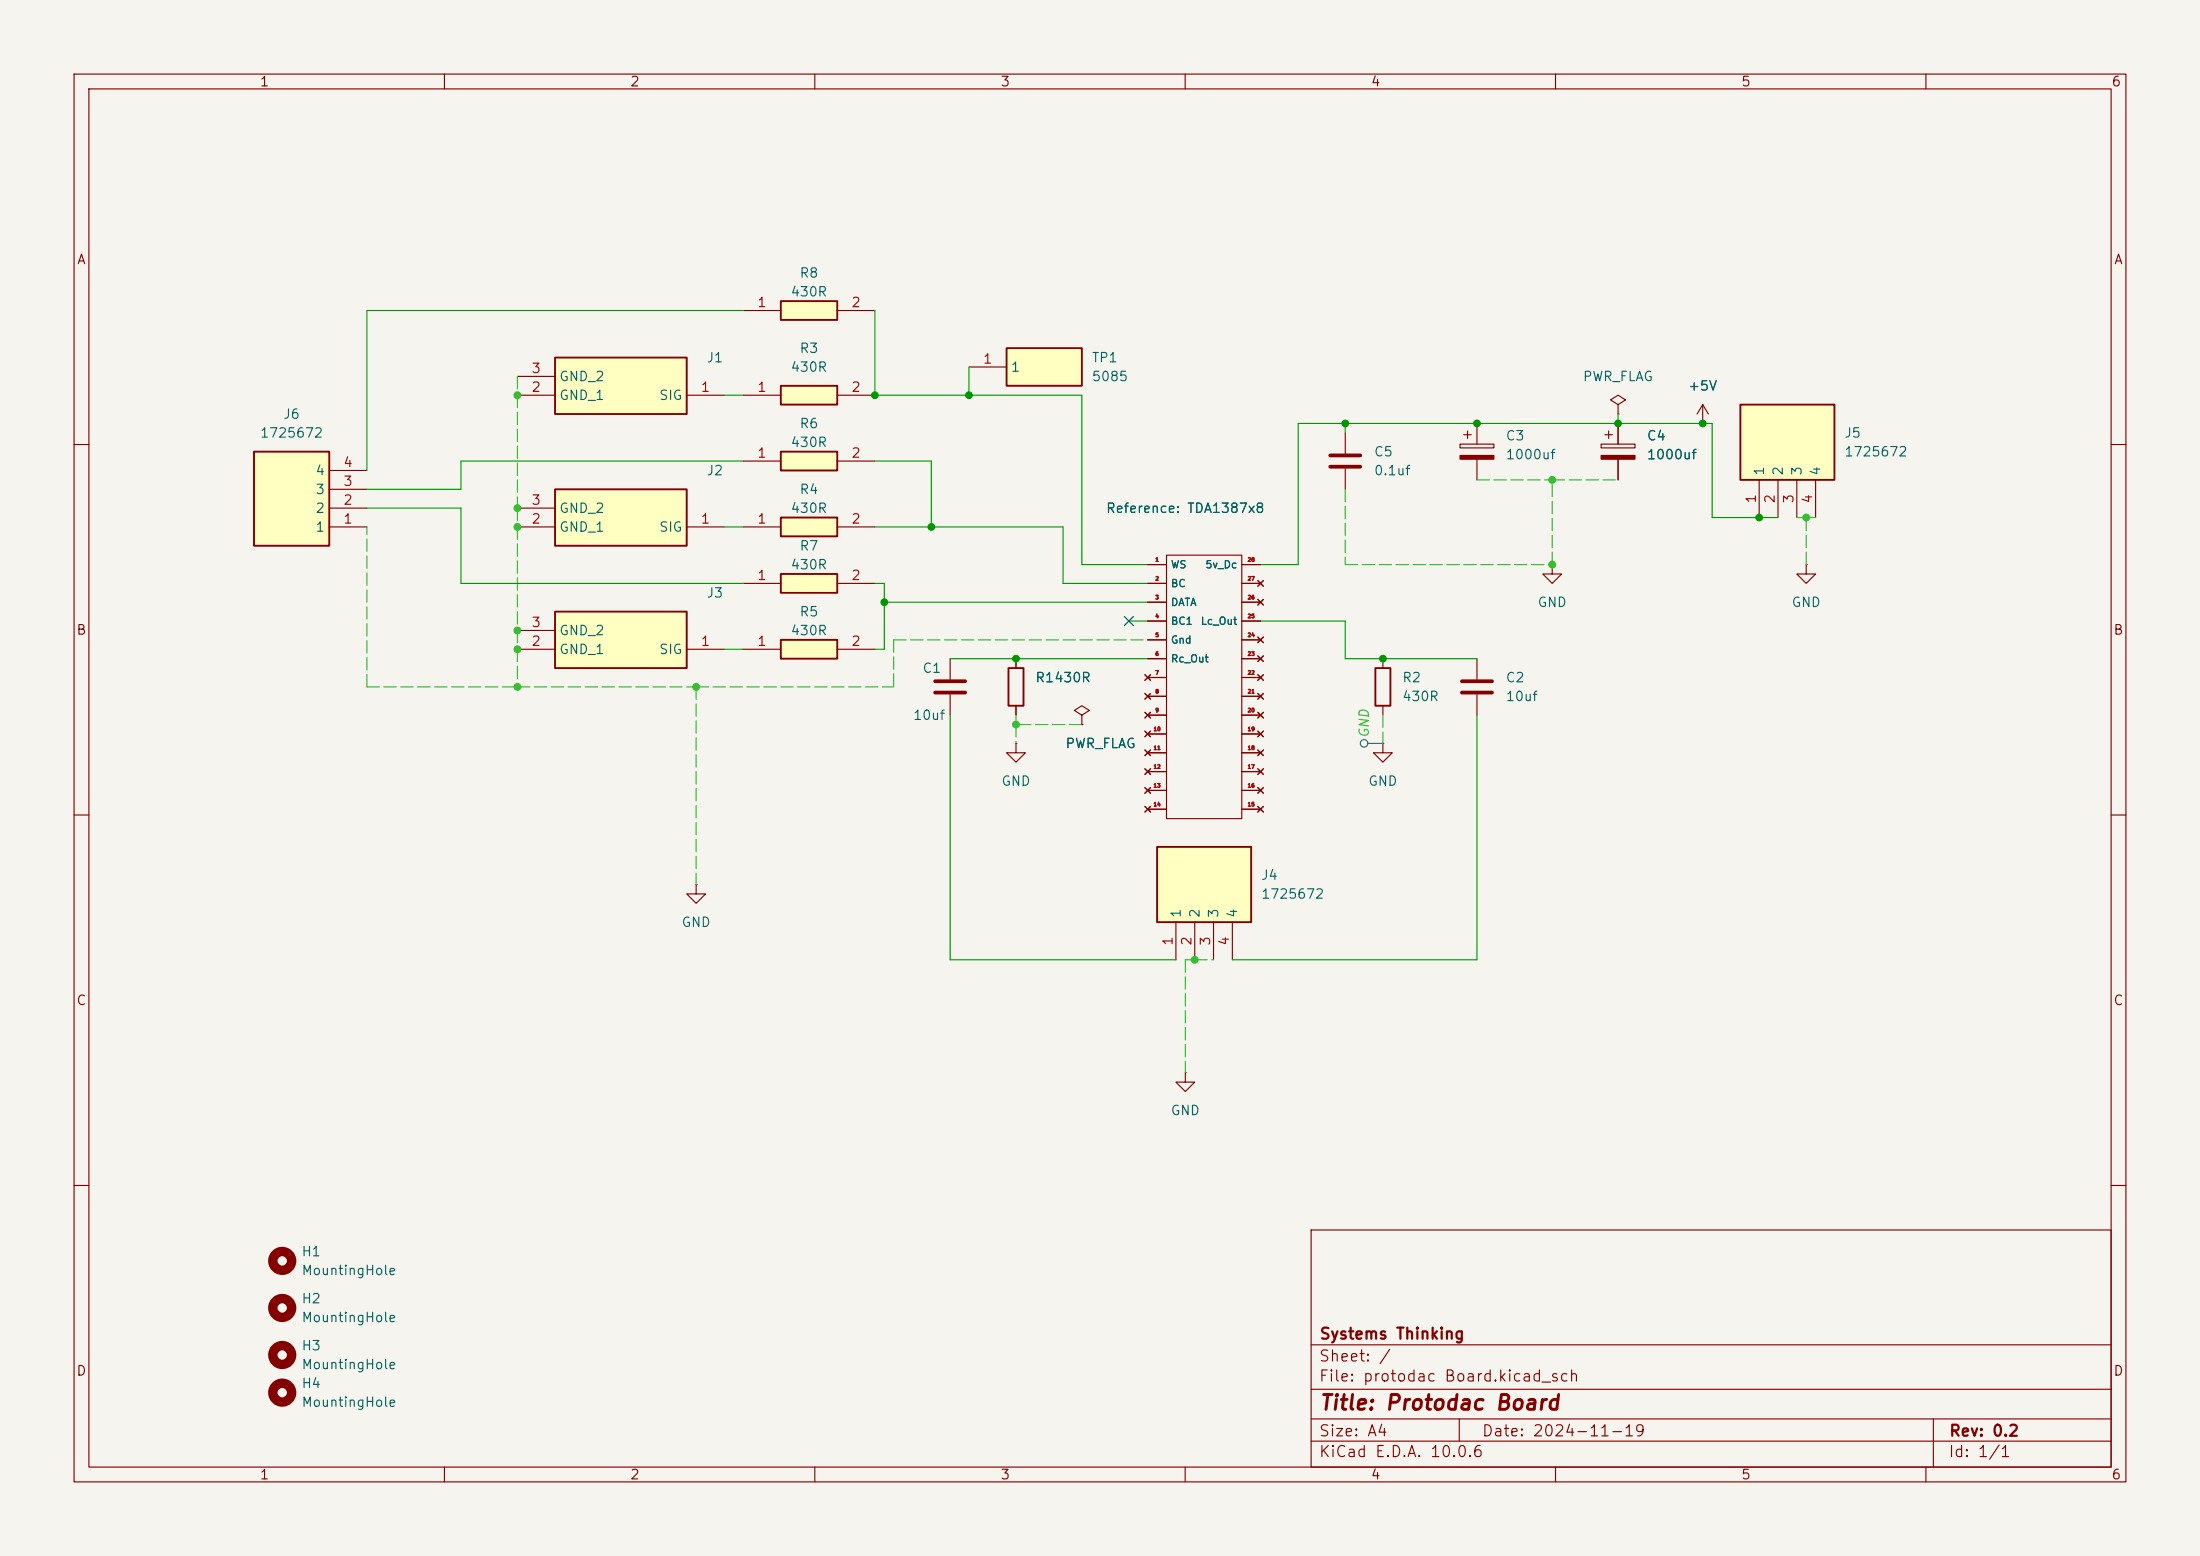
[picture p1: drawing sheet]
<svg xmlns="http://www.w3.org/2000/svg" width="297mm" height="210mm" viewBox="0 0 297 210" stroke-linecap="round" stroke-linejoin="round" font-family="sans-serif">
<path d="M0 0h297v210h-297z" fill="#f5f4ef" stroke="#f5f4ef" stroke-width=".14"/>
<g fill="none" stroke="#840000" stroke-width=".15">
<path d="M10 10h277v190h-277zM12 12h273v186h-273zM60 10v2M110 10v2M160 10v2M210 10v2M260 10v2M10 60h2M285 60h2M10 110h2M285 110h2M10 160h2"/>
<path d="M177 166h108v32h-108zM285 160h2M60 198v2M110 198v2M160 198v2M177 194.5h108M177 191.5h108M177 187.5h108M177 181.5h108M197 191.5v3M210 198v2M260 198v2"/>
<path d="M261 191.5v6.5"/>
</g>
<path d="M74.9 66h17.8v7.7h-17.8z" fill="#ffffc2"/>
<path d="M74.9 66h17.8v7.7h-17.8z" fill="none" stroke="#840000" stroke-width=".25"/>
<path d="M69.8 71.1h5.1M69.8 68.6h5.1M92.7 71.1h5.1M186.7 100.3v1.3h1.3l-1.3 1.3-1.3-1.3h1.3M186.7 100.3h.1" fill="none" stroke="#840000" stroke-width=".15"/>
<path d="M74.9 82.6h17.8v7.6h-17.8z" fill="#ffffc2"/>
<path d="M74.9 82.6h17.8v7.6h-17.8z" fill="none" stroke="#840000" stroke-width=".25"/>
<g fill="none" stroke="#840000" stroke-width=".15">
<path d="M181.6 58.4v2.8M154.9 76.2h2.6M154.9 78.7h2.6M157.5 74.9h10.1v35.6h-10.1zM167.6 76.2h2.6M167.6 78.7h2.6M169.8 78.4l.8 .7M170.6 78.4l-.8 .7M181.6 63.2v2.8M69.8 87.6h5.1M69.8 85.1h5.1M92.7 87.6h5.1"/>
<path d="M154.6 91.1l.7 .7M154.6 93.6l.7 .8M154.6 96.1l.7 .8M154.6 98.7l.7 .7M154.9 81.3h2.6M154.9 83.8h2.6M154.9 86.4h2.6M154.9 88.9h2.6M154.9 91.4h2.6M154.9 94h2.6M154.9 96.5h2.6M154.9 99.1h2.6"/>
<path d="M155.3 91.1l-.7 .7M155.3 93.6l-.7 .8M155.3 96.1l-.7 .8M155.3 98.7l-.7 .7M167.6 81.3h2.6M167.6 83.8h2.6M167.6 86.4h2.6M167.6 88.9h2.6M167.6 91.4h2.6M167.6 94h2.6M167.6 96.5h2.6M167.6 99.1h2.6"/>
<path d="M169.8 98.7l.8 .7M169.8 96.1l.8 .8M169.8 93.6l.8 .8M169.8 91.1l.8 .7M169.8 88.5l.8 .8M169.8 86l.8 .7M169.8 80.9l.8 .8M170.6 80.9l-.8 .8M170.6 86l-.8 .7M170.6 88.5l-.8 .8M170.6 93.6l-.8 .8M170.6 98.7l-.8 .7"/>
<path d="M170.6 96.1l-.8 .8M170.6 91.1l-.8 .7M94 119.4v1.3h1.2l-1.2 1.2-1.3-1.2h1.3M94 119.4h.1M154.6 101.2l.7 .8M154.6 103.8l.7 .7M154.6 106.3l.7 .8M154.6 108.8l.7 .8M154.9 101.6h2.6M154.9 104.1h2.6M154.9 106.7h2.6M154.9 109.2h2.6"/>
<path d="M155.3 101.2l-.7 .8M155.3 103.8l-.7 .7M155.3 106.3l-.7 .8M155.3 108.8l-.7 .8M167.6 101.6h2.6M167.6 104.1h2.6M167.6 106.7h2.6M167.6 109.2h2.6M169.8 108.8l.8 .8M169.8 106.3l.8 .8M169.8 103.8l.8 .7M169.8 101.2l.8 .8"/>
<path d="M170.6 108.8l-.8 .8M170.6 106.3l-.8 .8M170.6 103.8l-.8 .7M170.6 101.2l-.8 .8"/>
</g>
<circle cx="38.1" cy="176.5" r="1.27" fill="none" stroke="#840000" stroke-width="1.3"/>
<path d="M179.6 61.5h4M179.6 63h4" fill="none" stroke="#840000" stroke-width=".51"/>
<path d="M34.3 61h10.1v12.7h-10.1z" fill="#ffffc2"/>
<path d="M34.3 61h10.1v12.7h-10.1z" fill="none" stroke="#840000" stroke-width=".25"/>
<path d="M44.4 71.1h5.1M44.4 68.6h5.1M44.4 66h5.1M44.4 63.5h5.1M160 144.8v1.3h1.3l-1.3 1.2-1.3-1.2h1.3M160 144.8h.1" fill="none" stroke="#840000" stroke-width=".15"/>
<g fill="none" stroke="#840000" stroke-width="1.3">
<circle cx="38.1" cy="188" r="1.27"/>
<circle cx="38.1" cy="182.9" r="1.27"/>
</g>
<path d="M156.2 114.3h12.7v10.2h-12.7z" fill="#ffffc2"/>
<path d="M156.2 114.3h12.7v10.2h-12.7z" fill="none" stroke="#840000" stroke-width=".25"/>
<path d="M128.3 88.9v2.8M128.3 93.7v2.8M158.7 124.5v5M161.3 124.5v5M163.8 124.5v5M166.4 124.5v5" fill="none" stroke="#840000" stroke-width=".15"/>
<path d="M126.2 91.9h4.1M126.2 93.5h4.1" fill="none" stroke="#840000" stroke-width=".51"/>
<path d="M74.9 48.3h17.8v7.6h-17.8z" fill="#ffffc2"/>
<path d="M74.9 48.3h17.8v7.6h-17.8z" fill="none" stroke="#840000" stroke-width=".25"/>
<path d="M69.8 53.3h5.1M69.8 50.8h5.1M92.7 53.3h5.1M216.2 59.9h4.5v.6h-4.5zM216.7 58.7h1M217.2 58.2v1M218.4 54.6l1.1-.6-1.1-.7-1 .7 1 .6v1.3M218.4 55.9h.1M218.4 57.2v2.7M218.4 62v2.8" fill="none" stroke="#840000" stroke-width=".15"/>
<path d="M216.2 61.5h4.5v.5h-4.5z" fill="#840000" stroke="#840000" stroke-width=".15"/>
<circle cx="38.1" cy="170.2" r="1.27" fill="none" stroke="#840000" stroke-width="1.3"/>
<path d="M105.4 40.6h7.6v2.6h-7.6z" fill="#ffffc2"/>
<path d="M105.4 40.6h7.6v2.6h-7.6z" fill="none" stroke="#840000" stroke-width=".25"/>
<path d="M100.3 41.9h5.1M113 41.9h5.1" fill="none" stroke="#840000" stroke-width=".15"/>
<path d="M105.4 52.1h7.6v2.5h-7.6z" fill="#ffffc2"/>
<path d="M105.4 52.1h7.6v2.5h-7.6z" fill="none" stroke="#840000" stroke-width=".25"/>
<path d="M100.3 53.3h5.1M113 53.3h5.1" fill="none" stroke="#840000" stroke-width=".15"/>
<path d="M105.4 61h7.6v2.5h-7.6z" fill="#ffffc2"/>
<path d="M105.4 61h7.6v2.5h-7.6z" fill="none" stroke="#840000" stroke-width=".25"/>
<path d="M100.3 62.2h5.1M113 62.2h5.1" fill="none" stroke="#840000" stroke-width=".15"/>
<path d="M135.9 47h10.1v5.1h-10.1z" fill="#ffffc2"/>
<path d="M135.9 47h10.1v5.1h-10.1zM136.1 90.2h2.1v5.1h-2.1zM185.7 90.2h2v5.1h-2z" fill="none" stroke="#840000" stroke-width=".25"/>
<path d="M130.8 49.5h5.1M137.2 88.9v1.3M137.2 95.3v1.2M146 96.5l1.1-.6-1.1-.6-1 .6 1 .6v1.3M146 97.8h.1M186.7 88.9v1.3M186.7 95.3v1.2M137.2 100.3v1.3h1.2l-1.2 1.3-1.3-1.3h1.3M137.2 100.3h.1" fill="none" stroke="#840000" stroke-width=".15"/>
<path d="M105.4 77.5h7.6v2.5h-7.6z" fill="#ffffc2"/>
<path d="M105.4 77.5h7.6v2.5h-7.6z" fill="none" stroke="#840000" stroke-width=".25"/>
<path d="M100.3 78.7h5.1M113 78.7h5.1" fill="none" stroke="#840000" stroke-width=".15"/>
<path d="M105.4 69.9h7.6v2.5h-7.6z" fill="#ffffc2"/>
<path d="M105.4 69.9h7.6v2.5h-7.6z" fill="none" stroke="#840000" stroke-width=".25"/>
<path d="M100.3 71.1h5.1M113 71.1h5.1" fill="none" stroke="#840000" stroke-width=".15"/>
<path d="M105.4 86.4h7.6v2.5h-7.6z" fill="#ffffc2"/>
<path d="M105.4 86.4h7.6v2.5h-7.6z" fill="none" stroke="#840000" stroke-width=".25"/>
<path d="M100.3 87.6h5.1M113 87.6h5.1" fill="none" stroke="#840000" stroke-width=".15"/>
<path d="M234.9 54.6h12.7v10.2h-12.7z" fill="#ffffc2"/>
<path d="M234.9 54.6h12.7v10.2h-12.7z" fill="none" stroke="#840000" stroke-width=".25"/>
<g fill="none" stroke="#840000" stroke-width=".15">
<path d="M197.1 59.9h4.6v.6h-4.6zM197.6 58.7h1M198.1 58.2v1M199.4 57.2v2.7M218.4 57.2v2.7M229.9 57.2h.1M229.9 54.6l-.8 1.3M229.9 54.6l.7 1.3M229.9 54.6v2.6M154.9 76.2h2.6M154.9 78.7h2.6M167.6 76.2h2.6"/>
<path d="M167.6 78.7h2.6M169.8 78.4l.8 .7M170.6 78.4l-.8 .7M199.4 62v2.8M209.5 76.2v1.3h1.3l-1.3 1.2-1.2-1.2h1.2M209.5 76.2h.1M218.4 62v2.8M237.5 64.8v5.1M240 64.8v5.1M242.6 64.8v5.1M243.8 76.2v1.3h1.3l-1.3 1.2-1.2-1.2h1.2M243.8 76.2h.1"/>
<path d="M245.1 64.8v5.1M137.2 88.9v1.3M137.2 95.3v1.2M146 97.8h.1M154.6 91.1l.7 .7M154.6 93.6l.7 .8M154.6 96.1l.7 .8M154.6 98.7l.7 .7M154.9 81.3h2.6M154.9 83.8h2.6M154.9 86.4h2.6M154.9 88.9h2.6"/>
<path d="M154.9 91.4h2.6M154.9 94h2.6M154.9 96.5h2.6M154.9 99.1h2.6M155.3 91.1l-.7 .7M155.3 93.6l-.7 .8M155.3 96.1l-.7 .8M155.3 98.7l-.7 .7M167.6 81.3h2.6M167.6 83.8h2.6M167.6 86.4h2.6M167.6 88.9h2.6"/>
<path d="M167.6 91.4h2.6M167.6 94h2.6M167.6 96.5h2.6M167.6 99.1h2.6M169.8 98.7l.8 .7M169.8 96.1l.8 .8M169.8 93.6l.8 .8M169.8 91.1l.8 .7M169.8 88.5l.8 .8M169.8 86l.8 .7M169.8 80.9l.8 .8M170.6 80.9l-.8 .8"/>
<path d="M170.6 86l-.8 .7M170.6 88.5l-.8 .8M170.6 93.6l-.8 .8M170.6 98.7l-.8 .7M170.6 96.1l-.8 .8M170.6 91.1l-.8 .7M199.4 88.9v2.8M199.4 93.7v2.8M154.6 101.2l.7 .8M154.6 103.8l.7 .7M154.6 106.3l.7 .8M154.6 108.8l.7 .8"/>
<path d="M154.9 101.6h2.6M154.9 104.1h2.6M154.9 106.7h2.6M154.9 109.2h2.6M155.3 101.2l-.7 .8M155.3 103.8l-.7 .7M155.3 106.3l-.7 .8M155.3 108.8l-.7 .8M167.6 101.6h2.6M167.6 104.1h2.6M167.6 106.7h2.6M167.6 109.2h2.6"/>
<path d="M169.8 108.8l.8 .8M169.8 106.3l.8 .8M169.8 103.8l.8 .7M169.8 101.2l.8 .8M170.6 108.8l-.8 .8M170.6 106.3l-.8 .8M170.6 103.8l-.8 .7M170.6 101.2l-.8 .8"/>
</g>
<path d="M197.4 91.9h4M197.4 93.5h4" fill="none" stroke="#840000" stroke-width=".51"/>
<path d="M197.1 61.5h4.6v.5h-4.6z" fill="#840000" stroke="#840000" stroke-width=".15"/>
<g fill="none" stroke="#484848" stroke-width=".15">
<path d="M184.7 100.3h2"/>
<circle cx="184.2" cy="100.3" r=".51"/>
</g>
<g fill="none" stroke="#28bd23" stroke-width=".15" stroke-dasharray="1.7 .6">
<path d="M69.8 53.3v15.3M69.8 50.8v2.5M69.8 71.1v14M69.8 68.6v2.5M181.6 66v10.2M181.6 76.2h27.9M199.4 64.8h10.1M209.5 76.2v-11.4M209.5 64.8h8.9M242.6 69.9h1.2M243.8 69.9h1.3M243.8 76.2v-6.3"/>
<path d="M49.5 92.7h20.3M49.5 92.7v-21.6M69.8 85.1v2.5M69.8 87.6v5.1M69.8 92.7h24.2M94 92.7h26.6M94 92.7v26.7M120.6 86.4v6.3M120.6 86.4h34.3M137.2 97.8v-1.3M137.2 97.8v2.5M146 97.8h-8.8"/>
<path d="M186.7 96.5v3.8M160 129.5v15.3M161.3 129.5h2.5M161.3 129.5h-1.3"/>
</g>
<g fill="none" stroke="#009600" stroke-width=".15">
<path d="M97.8 53.3h2.5M100.3 41.9h-50.8v21.6M118.1 41.9v11.4h27.9v22.9h8.9M130.8 49.5v3.8M181.6 57.2v1.2M218.4 55.9v1.3M49.5 68.6h12.7v10.1h38.1M97.8 71.1h2.5M100.3 62.2h-38.1v3.8h-12.7M118.1 78.7h1.3v8.9h-1.3M118.1 71.1h25.4v7.6h11.4M118.1 62.2h7.6v8.9"/>
<path d="M240 69.9h-8.9v-12.7h-55.8v19h-5.1M97.8 87.6h2.5M119.4 81.3h35.5M128.3 96.5v33h30.4M128.3 88.9h26.6M152.4 83.8h2.5M170.2 83.8h11.4v5.1h17.8M199.4 96.5v33h-33"/>
</g>
<path d="M151.8 83.2l1.2 1.2M153 83.2l-1.2 1.2" fill="none" stroke="#000084" stroke-width=".15"/>
<g fill="#28bd23" stroke="#28bd23" stroke-width=".14">
<circle cx="137.2" cy="97.8" r=".46"/>
<circle cx="161.3" cy="129.5" r=".46"/>
<circle cx="69.8" cy="53.3" r=".46"/>
<circle cx="69.8" cy="92.7" r=".46"/>
<circle cx="69.8" cy="87.6" r=".46"/>
<circle cx="69.8" cy="68.6" r=".46"/>
<circle cx="69.8" cy="71.1" r=".46"/>
<circle cx="69.8" cy="85.1" r=".46"/>
<circle cx="94" cy="92.7" r=".46"/>
<circle cx="209.5" cy="76.2" r=".46"/>
<circle cx="243.8" cy="69.9" r=".46"/>
<circle cx="209.5" cy="64.8" r=".46"/>
</g>
<g fill="#009600" stroke="#009600" stroke-width=".14">
<circle cx="186.7" cy="88.9" r=".46"/>
<circle cx="181.6" cy="57.2" r=".46"/>
<circle cx="119.4" cy="81.3" r=".46"/>
<circle cx="125.7" cy="71.1" r=".46"/>
<circle cx="130.8" cy="53.3" r=".46"/>
<circle cx="118.1" cy="53.3" r=".46"/>
<circle cx="137.2" cy="88.9" r=".46"/>
<circle cx="229.9" cy="57.2" r=".46"/>
<circle cx="237.5" cy="69.9" r=".46"/>
<circle cx="199.4" cy="57.2" r=".46"/>
<circle cx="218.4" cy="57.2" r=".46"/>
</g>
<text font-size="2" fill="#840000" x="178" y="190.8">Title: Protodac Board</text>
<g font-size="1.5" fill="#840000">
<text x="178" y="184.1">Sheet: /</text>
<text x="178" y="181.1">Systems Thinking</text>
<text x="178" y="186.8">File: protodac Board.kicad_sch</text>
<text x="178" y="197">KiCad E.D.A. 10.0.6</text>
<text x="178" y="194.2">Size: A4</text>
<text x="200" y="194.2">Date: 2024-11-19</text>
<text x="263" y="197">Id: 1/1</text>
<text x="263" y="194.2">Rev: 0.2</text>
</g>
<g font-size="1.3" fill="#840000">
<text x="35" y="12">1</text>
<text x="85" y="12">2</text>
<text x="135" y="12">3</text>
<text x="185" y="12">4</text>
<text x="235" y="12">5</text>
<text x="285" y="12">6</text>
<text x="10.3" y="36">A</text>
<text x="285.3" y="36">A</text>
<text x="10.2" y="86">B</text>
<text x="285.2" y="86">B</text>
<text x="10.2" y="136">C</text>
<text x="285.2" y="136">C</text>
<text x="10.2" y="186">D</text>
<text x="285.2" y="186">D</text>
<text x="35" y="200">1</text>
<text x="85" y="200">2</text>
<text x="135" y="200">3</text>
<text x="185" y="200">4</text>
<text x="235" y="200">5</text>
<text x="285" y="200">6</text>
</g>
<g font-size="1.3" fill="#a90000">
<text x="102.1" y="41.8">1</text>
<text x="114.8" y="41.8">2</text>
<text x="71.7" y="53.2">2</text>
<text x="71.7" y="50.7">3</text>
<text x="94.5" y="53.2">1</text>
<text x="102.1" y="53.2">1</text>
<text x="114.8" y="53.2">2</text>
<text x="132.6" y="49.4">1</text>
<text x="46.3" y="65.9">3</text>
<text x="46.3" y="63.4">4</text>
<text x="102.1" y="62.1">1</text>
<text x="114.8" y="62.1">2</text>
<text x="46.3" y="71">1</text>
<text x="46.3" y="68.4">2</text>
<text x="71.7" y="71">2</text>
<text x="71.7" y="68.4">3</text>
<text x="94.5" y="71">1</text>
<text x="102.1" y="71">1</text>
<text x="114.8" y="71">2</text>
<text x="237.4" y="68" transform="rotate(-90 237.4 68)">1</text>
<text x="239.9" y="68" transform="rotate(-90 239.9 68)">2</text>
<text x="242.4" y="68" transform="rotate(-90 242.4 68)">3</text>
<text x="245" y="68" transform="rotate(-90 245 68)">4</text>
<text x="102.1" y="78.6">1</text>
<text x="114.8" y="78.6">2</text>
<text x="71.7" y="87.5">2</text>
<text x="71.7" y="85">3</text>
<text x="94.5" y="87.5">1</text>
<text x="102.1" y="87.5">1</text>
<text x="114.8" y="87.5">2</text>
<text x="158.6" y="127.7" transform="rotate(-90 158.6 127.7)">1</text>
<text x="161.2" y="127.7" transform="rotate(-90 161.2 127.7)">2</text>
<text x="163.7" y="127.7" transform="rotate(-90 163.7 127.7)">3</text>
<text x="166.2" y="127.7" transform="rotate(-90 166.2 127.7)">4</text>
</g>
<g font-size="1.3" fill="#006464">
<text x="106.6" y="40.3">430R</text>
<text x="107.9" y="37.8">R8</text>
<text x="107.9" y="48">R3</text>
<text x="75.4" y="51.8">GND_2</text>
<text x="95.3" y="49.2">J1</text>
<text x="106.6" y="50.5">430R</text>
<text x="136.4" y="50.5">1</text>
<text x="147.3" y="49.2">TP1</text>
<text x="147.3" y="51.8">5085</text>
<text x="213.6" y="51.8">PWR_FLAG</text>
<text x="227.8" y="53">+5V</text>
<text x="35" y="59.4">1725672</text>
<text x="38.2" y="56.8">J6</text>
<text x="75.4" y="54.3">GND_1</text>
<text x="88.9" y="54.3">SIG</text>
<text x="107.9" y="58.1">R6</text>
<text x="203.2" y="59.8">C3</text>
<text x="222.2" y="59.8">C4</text>
<text x="248.9" y="59.4">J5</text>
<text x="42.5" y="64.5">4</text>
<text x="95.3" y="64.5">J2</text>
<text x="106.6" y="60.7">430R</text>
<text x="185.4" y="61.9">C5</text>
<text x="185.4" y="64.5">0.1uf</text>
<text x="203.2" y="62.3">1000uf</text>
<text x="222.2" y="62.3">1000uf</text>
<text x="238.5" y="64.3" transform="rotate(-90 238.5 64.3)">1</text>
<text x="241" y="64.3" transform="rotate(-90 241 64.3)">2</text>
<text x="243.5" y="64.3" transform="rotate(-90 243.5 64.3)">3</text>
<text x="246.1" y="64.3" transform="rotate(-90 246.1 64.3)">4</text>
<text x="248.9" y="61.9">1725672</text>
<text x="42.5" y="69.5">2</text>
<text x="42.5" y="67">3</text>
<text x="75.4" y="69.5">GND_2</text>
<text x="106.6" y="69.5">430R</text>
<text x="107.9" y="67">R4</text>
<text x="149.2" y="69.5">Reference: TDA1387x8</text>
<text x="42.5" y="72.1">1</text>
<text x="75.4" y="72.1">GND_1</text>
<text x="88.9" y="72.1">SIG</text>
<text x="106.6" y="77.2">430R</text>
<text x="107.9" y="74.6">R7</text>
<text x="95.3" y="81">J3</text>
<text x="107.9" y="83.5">R5</text>
<text x="207.5" y="82.2">GND</text>
<text x="241.8" y="82.2">GND</text>
<text x="75.4" y="88.6">GND_1</text>
<text x="75.4" y="86.1">GND_2</text>
<text x="88.9" y="88.6">SIG</text>
<text x="106.6" y="86.1">430R</text>
<text x="124.4" y="91.1">C1</text>
<text x="139.7" y="92.4">R1430R</text>
<text x="189.2" y="92.4">R2</text>
<text x="189.2" y="94.9">430R</text>
<text x="203.2" y="92.4">C2</text>
<text x="203.2" y="94.9">10uf</text>
<text x="123.2" y="97.5">10uf</text>
<text x="143.7" y="101.3">PWR_FLAG</text>
<text x="135.1" y="106.4">GND</text>
<text x="184.6" y="106.4">GND</text>
<text x="170.2" y="119.1">J4</text>
<text x="91.9" y="125.4">GND</text>
<text x="159.7" y="124" transform="rotate(-90 159.7 124)">1</text>
<text x="162.3" y="124" transform="rotate(-90 162.3 124)">2</text>
<text x="164.8" y="124" transform="rotate(-90 164.8 124)">3</text>
<text x="167.3" y="124" transform="rotate(-90 167.3 124)">4</text>
<text x="170.2" y="121.6">1725672</text>
<text x="158" y="150.8">GND</text>
<text x="40.6" y="169.9">H1</text>
<text x="40.6" y="172.4">MountingHole</text>
<text x="40.6" y="176.2">H2</text>
<text x="40.6" y="178.8">MountingHole</text>
<text x="40.6" y="182.6">H3</text>
<text x="40.6" y="185.1">MountingHole</text>
<text x="40.6" y="187.7">H4</text>
<text x="40.6" y="190.2">MountingHole</text>
</g>
<text font-size="1.3" fill="#28bd23" x="185.1" y="99.7" transform="rotate(-90 185.1 99.7)">GND</text>
<g font-size="1" fill="#006464">
<text x="158" y="76.9">WS</text>
<text x="162.6" y="76.9">5v_Dc</text>
<text x="158" y="79.5">BC</text>
<text x="158" y="82">DATA</text>
<text x="158" y="84.6">BC1</text>
<text x="158" y="87.1">Gnd</text>
<text x="158" y="89.6">Rc_Out</text>
<text x="162" y="84.6">Lc_Out</text>
</g>
<g font-size=".5" fill="#a90000">
<text x="155.9" y="75.9">1</text>
<text x="168.4" y="75.9">28</text>
<text x="155.9" y="78.5">2</text>
<text x="155.9" y="81">3</text>
<text x="155.9" y="83.5">4</text>
<text x="168.4" y="83.5">25</text>
<text x="168.4" y="81">26</text>
<text x="168.4" y="78.5">27</text>
<text x="155.9" y="86.1">5</text>
<text x="155.9" y="88.6">6</text>
<text x="168.4" y="88.6">23</text>
<text x="168.4" y="86.1">24</text>
<text x="155.9" y="91.2">7</text>
<text x="155.9" y="93.7">8</text>
<text x="168.4" y="93.7">21</text>
<text x="168.4" y="91.2">22</text>
<text x="155.7" y="98.8">10</text>
<text x="155.7" y="101.3">11</text>
<text x="155.9" y="96.2">9</text>
<text x="168.4" y="101.3">18</text>
<text x="168.4" y="98.8">19</text>
<text x="168.4" y="96.2">20</text>
<text x="155.7" y="103.9">12</text>
<text x="155.7" y="106.4">13</text>
<text x="168.4" y="106.4">16</text>
<text x="168.4" y="103.9">17</text>
<text x="155.7" y="108.9">14</text>
<text x="168.4" y="108.9">15</text>
</g>
</svg>
